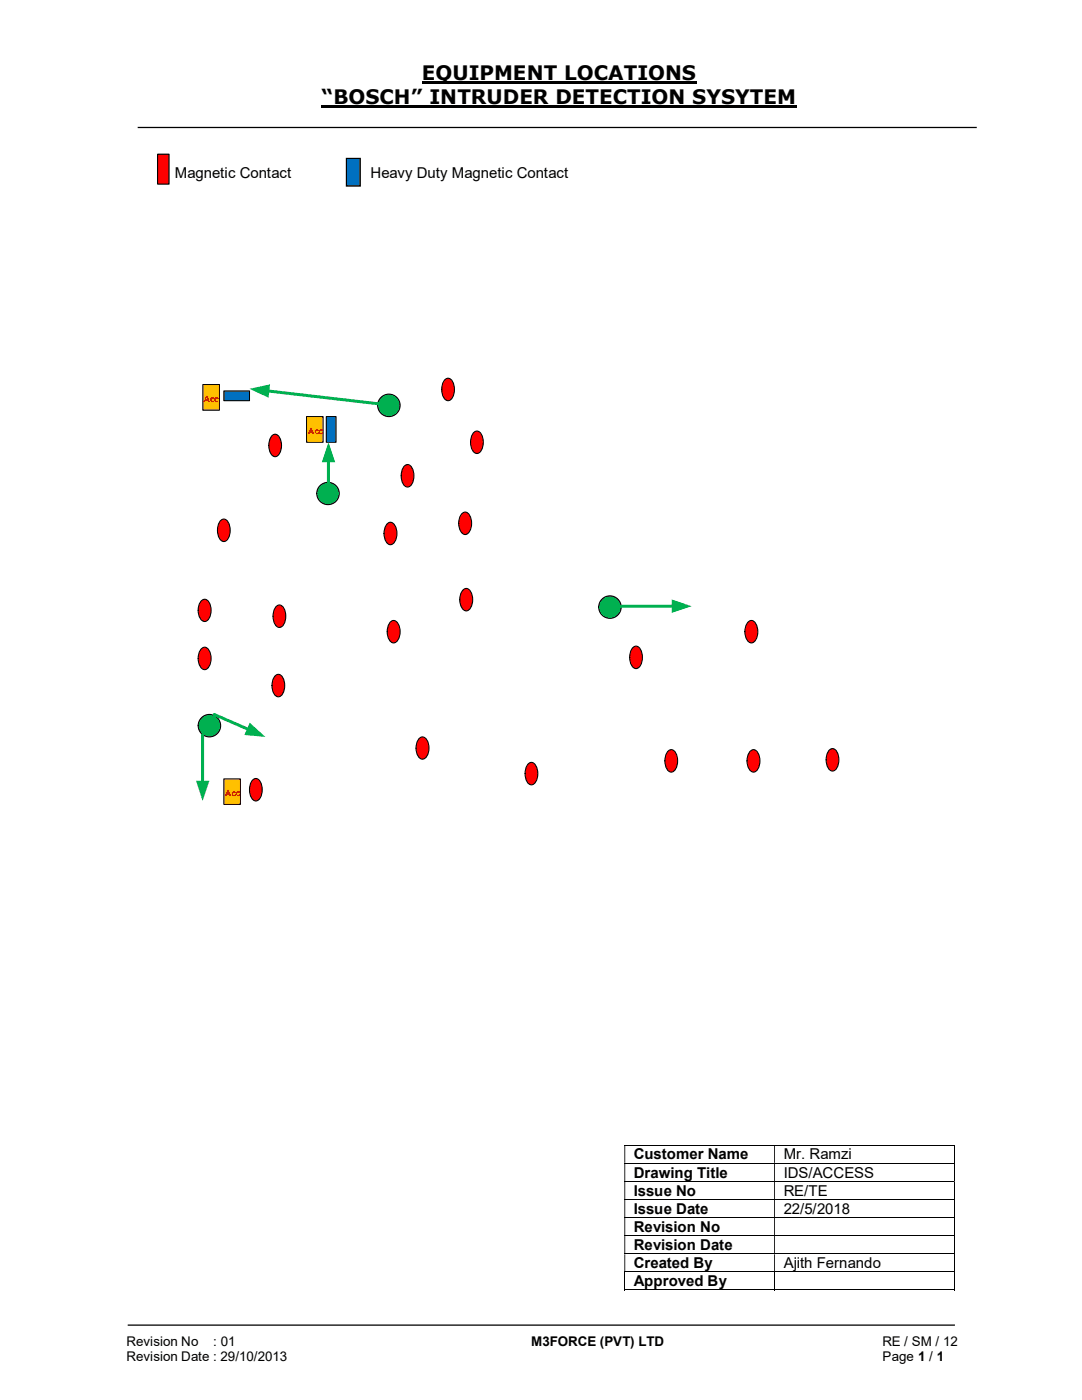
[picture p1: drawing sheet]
<svg xmlns="http://www.w3.org/2000/svg" width="216mm" height="279mm" viewBox="0 0 216 279" stroke-linecap="round" stroke-linejoin="round" font-family="sans-serif">
<path d="M84.2 16.4h54.8M64.2 21.3h94.8" fill="none" stroke="#000" stroke-width=".42"/>
<path d="M27.5 25.4h167.4M25.5 264.5h165" fill="none" stroke="#000" stroke-width=".25"/>
<path d="M31.5 30.8h2.2v5.9h-2.2z" fill-rule="evenodd" fill="#f00"/>
<path d="M31.5 30.8h2.2v5.9h-2.2z" fill="none" stroke="#000" stroke-width=".24"/>
<g fill="none" stroke="#000" stroke-width=".2">
<path d="M124.6 228.6h65.8M124.6 232.2h65.8M124.6 235.8h65.8M124.6 239.4h65.8M190.5 228.6v3.5M190.5 232.2v3.5M190.5 235.9v3.4M190.5 239.5v3.5M124.6 243h65.8M124.6 246.6h65.8M124.6 250.2h65.8M124.6 253.8h65.8"/>
<path d="M124.6 257.4h29.9M124.7 253.9v3.6M154.6 253.9v3.6M154.6 257.4h35.8M190.5 243.1v3.4M190.5 246.7v3.4M190.5 250.3v3.4M190.5 253.9v3.6"/>
</g>
<g fill="#000">
<path d="M190.4 228.5h.1v.1h-.1zM124.6 228.6h.2v3.5h-.2zM154.5 228.6h.1v3.5h-.1z" fill-rule="evenodd"/>
<path d="M190.4 232.1h.1v.1h-.1zM124.6 232.2h.2v3.5h-.2zM154.5 232.2h.1v3.5h-.1z" fill-rule="evenodd"/>
<path d="M190.4 235.7h.1v.2h-.1zM124.6 235.9h.2v3.4h-.2zM154.5 235.9h.1v3.4h-.1z" fill-rule="evenodd"/>
<path d="M190.4 239.3h.1v.2h-.1zM124.6 239.5h.2v3.5h-.2zM154.5 239.5h.1v3.5h-.1z" fill-rule="evenodd"/>
<path d="M190.4 243h.1v.1h-.1zM124.6 243.1h.2v3.4h-.2zM154.5 243.1h.1v3.4h-.1z" fill-rule="evenodd"/>
<path d="M190.4 246.5h.1v.2h-.1zM124.6 246.7h.2v3.4h-.2zM154.5 246.7h.1v3.4h-.1z" fill-rule="evenodd"/>
<path d="M190.4 250.1h.1v.2h-.1zM124.6 250.3h.2v3.4h-.2zM154.5 250.3h.1v3.4h-.1z" fill-rule="evenodd"/>
</g>
<path d="M190.4 253.7h.1v.2h-.1zM190.4 257.3h.1v.2h-.1z" fill="#000"/>
<path d="M69.1 31.6h2.8v5.5h-2.8z" fill="#0070c0"/>
<path d="M69.1 31.6h2.8v5.5h-2.8z" fill="none" stroke="#000" stroke-width=".25"/>
<path d="M88.8 75.8a1.05 1.05 0 0 1 1.1-.2 1.05 1.05 0 0 1 .6 1 3.1 3.1 0 0 1-.7 3.3 1.38 1.38 0 0 1-1.6-1.6 3.3 3.3 0 0 1 .6-2.5z" fill-rule="evenodd" fill="#f00"/>
<path d="M88.8 75.8a1.05 1.05 0 0 1 1.1-.2 1.05 1.05 0 0 1 .6 1 3.1 3.1 0 0 1-.7 3.3 1.38 1.38 0 0 1-1.6-1.6 3.3 3.3 0 0 1 .6-2.5z" fill="none" stroke="#000" stroke-width=".21"/>
<circle cx="77.6" cy="80.9" r="2.24" fill="#00b050"/>
<circle cx="77.6" cy="80.9" r="2.24" fill="none" stroke="#000" stroke-width=".21"/>
<circle cx="41.8" cy="144.8" r="2.24" fill="#00b050"/>
<circle cx="41.8" cy="144.8" r="2.24" fill="none" stroke="#000" stroke-width=".21"/>
<circle cx="65.4" cy="98.5" r="2.23" fill="#00b050"/>
<circle cx="65.4" cy="98.5" r="2.23" fill="none" stroke="#000" stroke-width=".21"/>
<circle cx="121.7" cy="121.2" r="2.24" fill="#00b050"/>
<circle cx="121.7" cy="121.2" r="2.24" fill="none" stroke="#000" stroke-width=".21"/>
<path d="M65.1 83.1h2v5.2h-2z" fill="#0070c0"/>
<path d="M65.1 83.1h2v5.2h-2z" fill="none" stroke="#000" stroke-width=".21"/>
<path d="M40.4 146.6v9.6" fill="none" stroke="#00b050" stroke-width=".59"/>
<path d="M39.1 155.8h2.7l-1.4 4.1z" fill="#00b050"/>
<path d="M42.7 142.6l6.9 3" fill="none" stroke="#00b050" stroke-width=".59"/>
<path d="M49.8 144.2l3.2 2.9-4.2-.4z" fill="#00b050"/>
<path d="M53.4 78l22.2 2.6" fill="none" stroke="#00b050" stroke-width=".59"/>
<path d="M49.8 77.6l4.1-.9-.3 2.7z" fill="#00b050"/>
<path d="M65.5 91.9v4.5" fill="none" stroke="#00b050" stroke-width=".59"/>
<path d="M65.5 88.3l1.4 3.9h-2.7z" fill="#00b050"/>
<path d="M123.9 121h10.4" fill="none" stroke="#00b050" stroke-width=".59"/>
<path d="M134 119.6l4 1.4-4 1.3z" fill="#00b050"/>
<path d="M44.7 155.4h3.3v5.1h-3.3z" fill="#ffc000"/>
<path d="M44.7 155.4h3.3v5.1h-3.3z" fill="none" stroke="#000" stroke-width=".21"/>
<path d="M61.2 83.1h3.3v5.2h-3.3z" fill="#ffc000"/>
<path d="M61.2 83.1h3.3v5.2h-3.3z" fill="none" stroke="#000" stroke-width=".21"/>
<path d="M40.5 76.8h3.3v5.1h-3.3z" fill="#ffc000"/>
<path d="M40.5 76.8h3.3v5.1h-3.3z" fill="none" stroke="#000" stroke-width=".21"/>
<path d="M44.7 78h5.1v2h-5.1z" fill-rule="evenodd" fill="#0070c0"/>
<path d="M44.7 78h5.1v2h-5.1z" fill="none" stroke="#000" stroke-width=".21"/>
<path d="M80.7 93a1.05 1.05 0 0 1 1.1-.2 1.05 1.05 0 0 1 .6 1 3.1 3.1 0 0 1-.7 3.3 1.37 1.37 0 0 1-1.6-1.5 3.3 3.3 0 0 1 .6-2.6z" fill-rule="evenodd" fill="#f00"/>
<path d="M80.7 93a1.05 1.05 0 0 1 1.1-.2 1.05 1.05 0 0 1 .6 1 3.1 3.1 0 0 1-.7 3.3 1.37 1.37 0 0 1-1.6-1.5 3.3 3.3 0 0 1 .6-2.6z" fill="none" stroke="#000" stroke-width=".21"/>
<path d="M94.5 86.3a1.05 1.05 0 0 1 1.2-.1 1.05 1.05 0 0 1 .6 .9 3.1 3.1 0 0 1-.8 3.3 1.38 1.38 0 0 1-1.6-1.5 3.3 3.3 0 0 1 .6-2.6z" fill-rule="evenodd" fill="#f00"/>
<path d="M94.5 86.3a1.05 1.05 0 0 1 1.2-.1 1.05 1.05 0 0 1 .6 .9 3.1 3.1 0 0 1-.8 3.3 1.38 1.38 0 0 1-1.6-1.5 3.3 3.3 0 0 1 .6-2.6z" fill="none" stroke="#000" stroke-width=".21"/>
<path d="M92.4 117.7a.9 .9 0 0 1 1.5 .4 3 3 0 0 1-.5 3.7 1.41 1.41 0 0 1-1.6-1.5 3.2 3.2 0 0 1 .6-2.6z" fill-rule="evenodd" fill="#f00"/>
<path d="M92.4 117.7a.9 .9 0 0 1 1.5 .4 3 3 0 0 1-.5 3.7 1.41 1.41 0 0 1-1.6-1.5 3.2 3.2 0 0 1 .6-2.6z" fill="none" stroke="#000" stroke-width=".21"/>
<path d="M83.7 147.4a1.07 1.07 0 0 1 1.1-.2 1.07 1.07 0 0 1 .6 1 2.91 2.91 0 0 1-.8 3.2 1.37 1.37 0 0 1-1.5-1.5 3.2 3.2 0 0 1 .6-2.5z" fill-rule="evenodd" fill="#f00"/>
<path d="M83.7 147.4a1.07 1.07 0 0 1 1.1-.2 1.07 1.07 0 0 1 .6 1 2.91 2.91 0 0 1-.8 3.2 1.37 1.37 0 0 1-1.5-1.5 3.2 3.2 0 0 1 .6-2.5z" fill="none" stroke="#000" stroke-width=".21"/>
<path d="M54.3 87a.89 .89 0 0 1 1.5 .3 3 3 0 0 1-.6 3.8 1.09 1.09 0 0 1-1.4-1.1 3.4 3.4 0 0 1 .5-3z" fill-rule="evenodd" fill="#f00"/>
<path d="M54.3 87a.89 .89 0 0 1 1.5 .3 3 3 0 0 1-.6 3.8 1.09 1.09 0 0 1-1.4-1.1 3.4 3.4 0 0 1 .5-3z" fill="none" stroke="#000" stroke-width=".21"/>
<path d="M40.2 129.5a.9 .9 0 0 1 1.5 .3 3 3 0 0 1-.5 3.8 1.41 1.41 0 0 1-1.6-1.6 3.2 3.2 0 0 1 .6-2.5z" fill-rule="evenodd" fill="#f00"/>
<path d="M40.2 129.5a.9 .9 0 0 1 1.5 .3 3 3 0 0 1-.5 3.8 1.41 1.41 0 0 1-1.6-1.6 3.2 3.2 0 0 1 .6-2.5z" fill="none" stroke="#000" stroke-width=".21"/>
<path d="M92.2 102.5a.9 .9 0 0 1 1.5 .4 3 3 0 0 1-.5 3.7 1.41 1.41 0 0 1-1.6-1.6 3.2 3.2 0 0 1 .6-2.5z" fill-rule="evenodd" fill="#f00"/>
<path d="M92.2 102.5a.9 .9 0 0 1 1.5 .4 3 3 0 0 1-.5 3.7 1.41 1.41 0 0 1-1.6-1.6 3.2 3.2 0 0 1 .6-2.5z" fill="none" stroke="#000" stroke-width=".21"/>
<path d="M105.4 152.5a.89 .89 0 0 1 1.5 .3 3 3 0 0 1-.5 3.8 1.36 1.36 0 0 1-1.6-1.6 3.3 3.3 0 0 1 .6-2.5z" fill-rule="evenodd" fill="#f00"/>
<path d="M105.4 152.5a.89 .89 0 0 1 1.5 .3 3 3 0 0 1-.5 3.8 1.36 1.36 0 0 1-1.6-1.6 3.3 3.3 0 0 1 .6-2.5z" fill="none" stroke="#000" stroke-width=".21"/>
<path d="M50.4 155.7a1.05 1.05 0 0 1 1.1-.2 1.05 1.05 0 0 1 .7 1 3.1 3.1 0 0 1-.8 3.3 1.38 1.38 0 0 1-1.6-1.6 3.3 3.3 0 0 1 .6-2.5z" fill-rule="evenodd" fill="#f00"/>
<path d="M50.4 155.7a1.05 1.05 0 0 1 1.1-.2 1.05 1.05 0 0 1 .7 1 3.1 3.1 0 0 1-.8 3.3 1.38 1.38 0 0 1-1.6-1.6 3.3 3.3 0 0 1 .6-2.5z" fill="none" stroke="#000" stroke-width=".21"/>
<path d="M44 103.9a1.05 1.05 0 0 1 1.2-.2 1.05 1.05 0 0 1 .6 1 3.1 3.1 0 0 1-.8 3.3 1.38 1.38 0 0 1-1.6-1.6 3.3 3.3 0 0 1 .6-2.5z" fill-rule="evenodd" fill="#f00"/>
<path d="M44 103.9a1.05 1.05 0 0 1 1.2-.2 1.05 1.05 0 0 1 .6 1 3.1 3.1 0 0 1-.8 3.3 1.38 1.38 0 0 1-1.6-1.6 3.3 3.3 0 0 1 .6-2.5z" fill="none" stroke="#000" stroke-width=".21"/>
<path d="M55.1 121a1.05 1.05 0 0 1 1.1-.1 1.05 1.05 0 0 1 .7 1 3.1 3.1 0 0 1-.8 3.2 1.38 1.38 0 0 1-1.6-1.5 3.3 3.3 0 0 1 .6-2.6z" fill-rule="evenodd" fill="#f00"/>
<path d="M55.1 121a1.05 1.05 0 0 1 1.1-.1 1.05 1.05 0 0 1 .7 1 3.1 3.1 0 0 1-.8 3.2 1.38 1.38 0 0 1-1.6-1.5 3.3 3.3 0 0 1 .6-2.6z" fill="none" stroke="#000" stroke-width=".21"/>
<path d="M54.9 134.9a1.05 1.05 0 0 1 1.1-.2 1.05 1.05 0 0 1 .6 1 3.1 3.1 0 0 1-.7 3.3 1.38 1.38 0 0 1-1.6-1.6 3.3 3.3 0 0 1 .6-2.5z" fill-rule="evenodd" fill="#f00"/>
<path d="M54.9 134.9a1.05 1.05 0 0 1 1.1-.2 1.05 1.05 0 0 1 .6 1 3.1 3.1 0 0 1-.7 3.3 1.38 1.38 0 0 1-1.6-1.6 3.3 3.3 0 0 1 .6-2.5z" fill="none" stroke="#000" stroke-width=".21"/>
<path d="M126.3 129.3a1.05 1.05 0 0 1 1.1-.2 1.05 1.05 0 0 1 .6 1 3.1 3.1 0 0 1-.7 3.3 1.38 1.38 0 0 1-1.6-1.6 3.3 3.3 0 0 1 .6-2.5z" fill-rule="evenodd" fill="#f00"/>
<path d="M126.3 129.3a1.05 1.05 0 0 1 1.1-.2 1.05 1.05 0 0 1 .6 1 3.1 3.1 0 0 1-.7 3.3 1.38 1.38 0 0 1-1.6-1.6 3.3 3.3 0 0 1 .6-2.5z" fill="none" stroke="#000" stroke-width=".21"/>
<path d="M149.3 124.1a.9 .9 0 0 1 1.5 .4 3 3 0 0 1-.5 3.7 1.41 1.41 0 0 1-1.6-1.5 3.2 3.2 0 0 1 .6-2.6z" fill-rule="evenodd" fill="#f00"/>
<path d="M149.3 124.1a.9 .9 0 0 1 1.5 .4 3 3 0 0 1-.5 3.7 1.41 1.41 0 0 1-1.6-1.5 3.2 3.2 0 0 1 .6-2.6z" fill="none" stroke="#000" stroke-width=".21"/>
<path d="M40.2 119.9a1.06 1.06 0 0 1 1.1-.2 1.06 1.06 0 0 1 .6 1 3 3 0 0 1-.7 3.3 1.4 1.4 0 0 1-1.6-1.6 3.1 3.1 0 0 1 .6-2.5z" fill-rule="evenodd" fill="#f00"/>
<path d="M40.2 119.9a1.06 1.06 0 0 1 1.1-.2 1.06 1.06 0 0 1 .6 1 3 3 0 0 1-.7 3.3 1.4 1.4 0 0 1-1.6-1.6 3.1 3.1 0 0 1 .6-2.5z" fill="none" stroke="#000" stroke-width=".21"/>
<path d="M77.3 104.5a1.06 1.06 0 0 1 1.1-.1 1.06 1.06 0 0 1 .6 .9 2.97 2.97 0 0 1-.8 3.3 1.39 1.39 0 0 1-1.5-1.5 3.2 3.2 0 0 1 .6-2.6z" fill-rule="evenodd" fill="#f00"/>
<path d="M77.3 104.5a1.06 1.06 0 0 1 1.1-.1 1.06 1.06 0 0 1 .6 .9 2.97 2.97 0 0 1-.8 3.3 1.39 1.39 0 0 1-1.5-1.5 3.2 3.2 0 0 1 .6-2.6z" fill="none" stroke="#000" stroke-width=".21"/>
<path d="M77.9 124.1a1.06 1.06 0 0 1 1.1-.1 1.06 1.06 0 0 1 .7 .9 2.97 2.97 0 0 1-.8 3.3 1.39 1.39 0 0 1-1.6-1.5 3.2 3.2 0 0 1 .6-2.6z" fill-rule="evenodd" fill="#f00"/>
<path d="M77.9 124.1a1.06 1.06 0 0 1 1.1-.1 1.06 1.06 0 0 1 .7 .9 2.97 2.97 0 0 1-.8 3.3 1.39 1.39 0 0 1-1.6-1.5 3.2 3.2 0 0 1 .6-2.6z" fill="none" stroke="#000" stroke-width=".21"/>
<path d="M165.5 149.7a1.05 1.05 0 0 1 1.1-.2 1.05 1.05 0 0 1 .6 1 3.1 3.1 0 0 1-.7 3.3 1.38 1.38 0 0 1-1.6-1.6 3.3 3.3 0 0 1 .6-2.5z" fill-rule="evenodd" fill="#f00"/>
<path d="M165.5 149.7a1.05 1.05 0 0 1 1.1-.2 1.05 1.05 0 0 1 .6 1 3.1 3.1 0 0 1-.7 3.3 1.38 1.38 0 0 1-1.6-1.6 3.3 3.3 0 0 1 .6-2.5z" fill="none" stroke="#000" stroke-width=".21"/>
<path d="M149.7 149.9a.9 .9 0 0 1 1.6 .4 3 3 0 0 1-.6 3.7 1.41 1.41 0 0 1-1.6-1.6 3.2 3.2 0 0 1 .6-2.5z" fill-rule="evenodd" fill="#f00"/>
<path d="M149.7 149.9a.9 .9 0 0 1 1.6 .4 3 3 0 0 1-.6 3.7 1.41 1.41 0 0 1-1.6-1.6 3.2 3.2 0 0 1 .6-2.5z" fill="none" stroke="#000" stroke-width=".21"/>
<path d="M133.3 149.9a1.05 1.05 0 0 1 1.1-.2 1.05 1.05 0 0 1 .6 1 3.1 3.1 0 0 1-.7 3.3 1.38 1.38 0 0 1-1.6-1.6 3.3 3.3 0 0 1 .6-2.5z" fill-rule="evenodd" fill="#f00"/>
<path d="M133.3 149.9a1.05 1.05 0 0 1 1.1-.2 1.05 1.05 0 0 1 .6 1 3.1 3.1 0 0 1-.7 3.3 1.38 1.38 0 0 1-1.6-1.6 3.3 3.3 0 0 1 .6-2.5z" fill="none" stroke="#000" stroke-width=".21"/>
<g font-size="4">
<text x="84.2" y="16">EQUIPMENT LOCATIONS</text>
<text x="64.2" y="20.8">“BOSCH” INTRUDER DETECTION SYSYTEM</text>
</g>
<g font-size="3">
<text x="34.9" y="35.5">Magnetic Contact</text>
<text x="73.9" y="35.5">Heavy Duty Magnetic Contact</text>
<text x="126.4" y="231.4">Customer Name</text>
<text x="156.4" y="231.4">Mr. Ramzi</text>
<text x="126.4" y="235">Drawing Title</text>
<text x="126.4" y="238.6">Issue No</text>
<text x="156.4" y="235">IDS/ACCESS</text>
<text x="156.4" y="238.6">RE/TE</text>
<text x="126.4" y="242.2">Issue Date</text>
<text x="126.4" y="245.8">Revision No</text>
<text x="156.4" y="242.2">22/5/2018</text>
<text x="126.4" y="249.4">Revision Date</text>
<text x="126.4" y="253.1">Created By</text>
<text x="126.4" y="256.6">Approved By</text>
<text x="156.4" y="253.1">Ajith Fernando</text>
</g>
<g font-size="2.7">
<text x="25.2" y="268.7">Revision No</text>
<text x="42.6" y="268.7">: 01</text>
<text x="106" y="268.7">M3FORCE (PVT) LTD</text>
<text x="176.1" y="268.7">RE / SM / 12</text>
<text x="25.2" y="271.7">Revision Date : 29/10/2013</text>
<text x="176.1" y="271.7">Page 1 / 1</text>
</g>
<g font-size="1.7" fill="#c00000">
<text x="40.6" y="80.2">Acc</text>
<text x="61.5" y="86.6">Acc</text>
<text x="44.9" y="158.9">Acc</text>
</g>
</svg>
